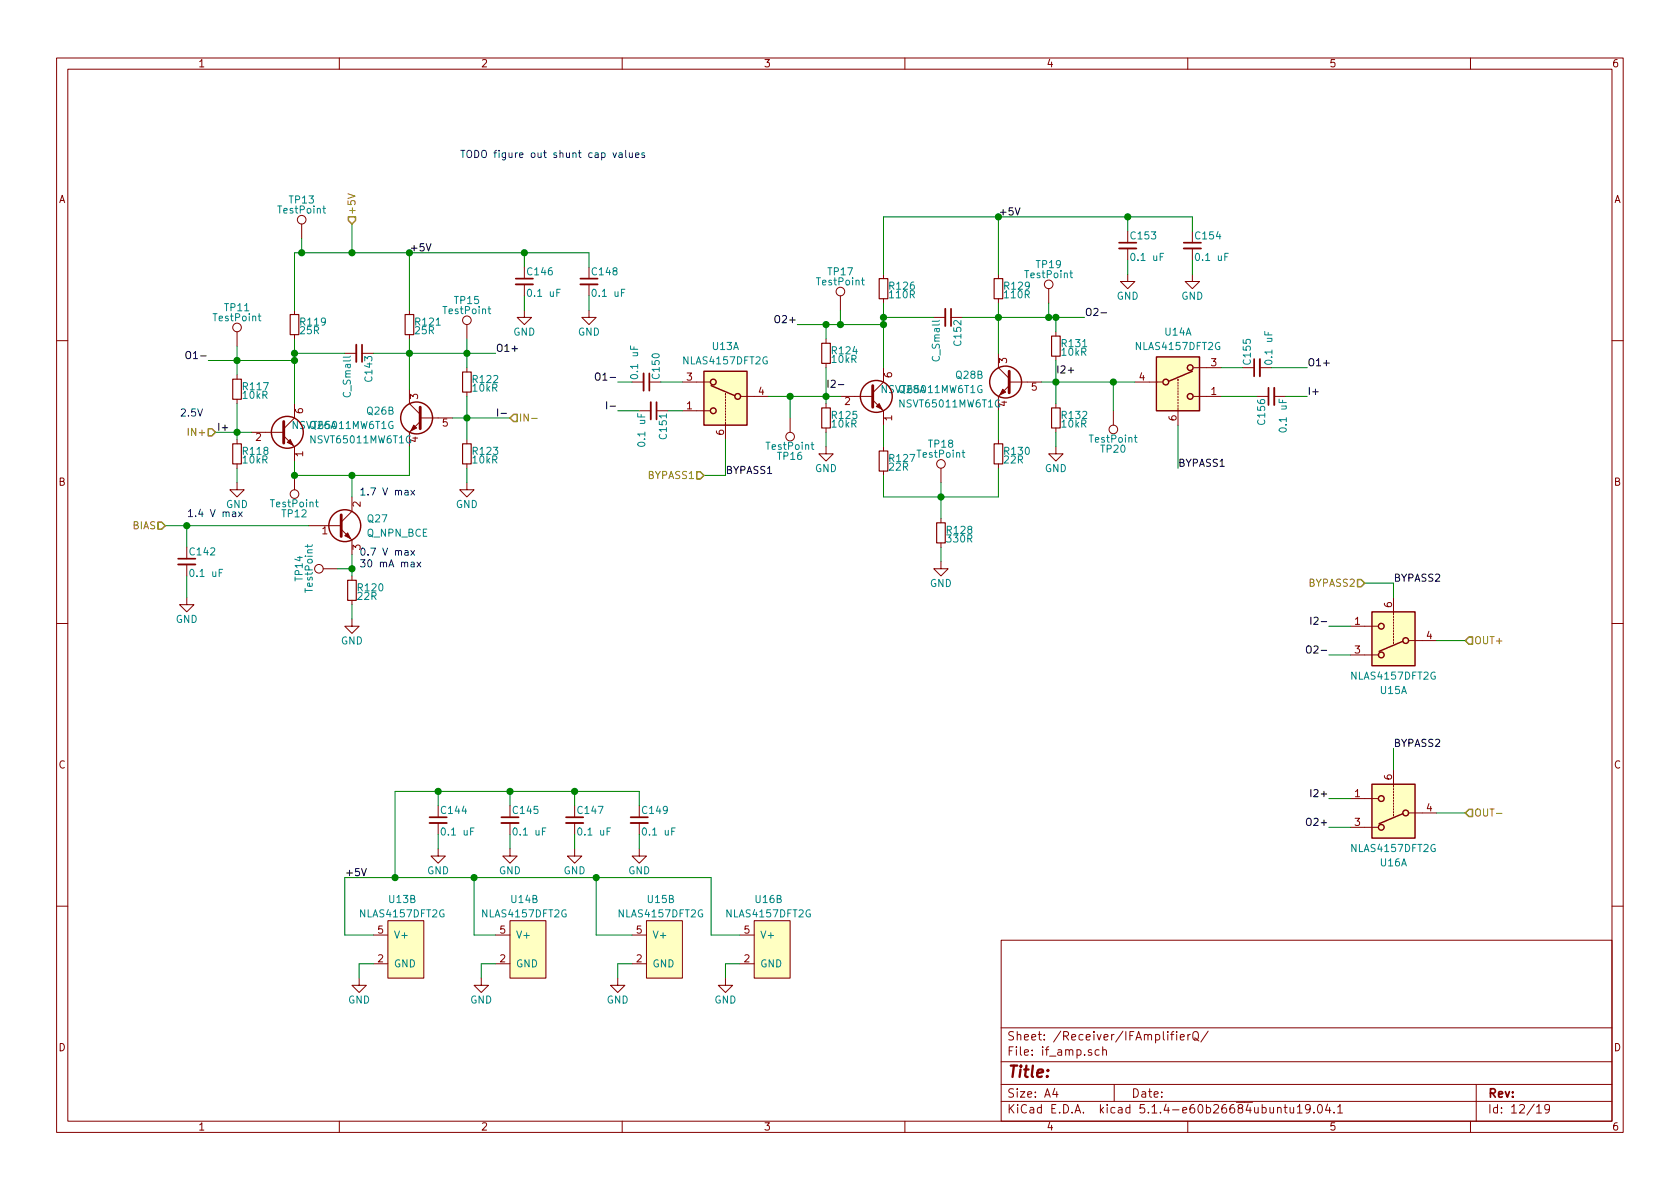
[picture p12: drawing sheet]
<svg xmlns="http://www.w3.org/2000/svg" width="297mm" height="210mm" viewBox="0 0 297 210" stroke-linecap="round" stroke-linejoin="round" font-family="sans-serif">
<g fill="none" stroke="#840000" stroke-width=".18">
<path d="M10 10.3h277v189.9h-277zM12 12.2h273v186.1h-273zM60 10.3v1.9M110 10.3v1.9M160 10.3v1.9M210 10.3v1.9M260 10.3v1.9M53.3 39.6v2.6M41.9 58.7v2.5M52.1 54.9v.7M52.1 59.2v.7M72.4 54.9v.7"/>
<path d="M72.4 59.2v.7M82.5 57.4v2.5M92.7 54.9v1.2h1.3l-1.3 1.3-1.3-1.3h1.3M92.7 47.2v2.1M92.7 50.3v2M104.1 54.9v1.2h1.3l-1.3 1.3-1.2-1.3h1.2M104.1 47.2v2.1M104.1 50.3v2M146 59.9v.8M148.6 52.3v2.6M156.2 48.5v.8M156.2 52.8v.8"/>
<path d="M165.1 56.1h2M168.1 56.1h2.1M176.5 48.5v.8M176.5 52.8v.8M185.4 51v2.6M186.7 58.7v.7M199.4 48.5v1.3h1.3l-1.3 1.2-1.3-1.2h1.3M199.4 40.9v2M199.4 43.9v2.1M210.8 48.5v1.3h1.3l-1.3 1.2-1.3-1.2h1.3M210.8 40.9v2M210.8 43.9v2.1"/>
<path d="M10 60.2h2M41.9 66.3v.8M41.9 70.6v.8M41.9 77.7v.8M44.4 76.4h5.8M50.2 77.1l1.9 1.9v2.5M52.1 71.4v2.5l-1.9 1.9M61 62.5h2M64 62.5h2M72.4 68.8v2.6l1.9 1.9M74.3 74.5l-1.9 1.9v2.6M74.3 73.9h5.7"/>
<path d="M82.5 65v.8M82.5 69.3v.8M82.5 77.7v.8M111.8 67.6h2M113 72.6h2.1M114.8 67.6h2M116.1 72.6h2M120.6 72.6h4.9M120.6 67.6h4.9M128.3 69.6v.2M128.3 70.1v.3M128.3 70.6v.3"/>
<path d="M128.3 71.1v.3M128.3 71.6v.3M128.3 72.1v.3M128.3 72.6v.3M128.3 73.1v.3M128.3 73.7v.2M128.3 74.2v.2M128.3 74.7v3M131.1 70.1h4.8M139.7 73.9v2.5M146 79v1.3h1.3l-1.3 1.2-1.2-1.2h1.2M146 64.3v.7"/>
<path d="M146 71.4v.7M146 75.7v.7M148.6 70.1h5.7M154.3 70.7l1.9 1.9v2.6M156.2 65v2.6l-1.9 1.9M156.2 79v.8M176.5 62.5v2.5l1.9 1.9M176.5 77.7v.8M178.4 68.2l-1.9 1.9v2.5M178.4 67.6h5.7M186.7 79v1.3h1.3l-1.3 1.2-1.3-1.2h1.3M186.7 63v.7"/>
<path d="M186.7 71.4v.7M186.7 75.7v.7M196.8 72.6v2.6M200.7 67.6h4.8M208.3 67.1v.2M208.3 67.6v.2M208.3 68.1v.2M208.3 68.6v.2M208.3 69.1v.2M208.3 69.6v.2M208.3 70.1v.3M208.3 70.6v.3"/>
<path d="M208.3 71.1v.3M208.3 71.6v.3M208.3 72.1v3.1M211.1 65h4.8M211.1 70.1h4.8M219.7 65h2M222.2 70.1h2.1M222.8 65h2M225.3 70.1h2M285 60.2h2M33 96.8v2M33 99.8v2"/>
<path d="M41.9 85.3v1.3h1.3l-1.3 1.3-1.3-1.3h1.3M41.9 82v.8M52.1 84.1v2.5M54.6 93h5.7M60.3 93.6l1.9 1.9v2.5M62.2 87.9v2.5l-1.9 1.9M82.5 85.3v1.3h1.3l-1.3 1.3-1.2-1.3h1.2M82.5 82v.8M156.2 83.3v.8M166.4 99.3v1.3h1.2l-1.2 1.2-1.3-1.2h1.3M166.4 82.8v2.5M166.4 91.7v.8"/>
<path d="M166.4 96v.8M176.5 82v.8M10 110.3h2M33 105.7v1.2h1.3l-1.3 1.3-1.3-1.3h1.3M57.1 100.6h2.6M62.2 109.5v1.2h1.3l-1.3 1.3-1.2-1.3h1.2M62.2 101.8v.8M62.2 106.2v.7M238.8 110.7h4.8M238.8 115.8h4.8M246.4 105.7v3M246.4 109v.2"/>
<path d="M246.4 109.5v.2M246.4 110v.2M246.4 110.5v.2M246.4 111v.2M246.4 111.5v.3M246.4 112v.3M246.4 112.5v.3M246.4 113v.3M246.4 113.5v.3M249.2 113.3h4.8M285 110.3h2M246.4 136.1v3.1"/>
<path d="M246.4 139.4v.3M246.4 139.9v.3M77.5 150.1v1.3h1.2l-1.2 1.2-1.3-1.2h1.3M77.5 142.5v2M77.5 145.5v2.1M90.2 150.1v1.3h1.2l-1.2 1.2-1.3-1.2h1.3M90.2 142.5v2M90.2 145.5v2.1M101.6 150.1v1.3h1.3l-1.3 1.2-1.3-1.2h1.3M101.6 142.5v2M101.6 145.5v2.1M113 150.1v1.3h1.3l-1.3 1.2-1.2-1.2h1.2"/>
<path d="M113 142.5v2M113 145.5v2.1M238.8 141.2h4.8M238.8 146.3h4.8M246.4 140.5v.2M246.4 141v.2M246.4 141.5v.2M246.4 142v.2M246.4 142.5v.2M246.4 143v.3M246.4 143.5v.3M246.4 144v.3"/>
<path d="M249.2 143.8h4.8M10 160.2h2M63.5 173v1.2h1.3l-1.3 1.3-1.3-1.3h1.3M66 170.4h2.6M66 165.3h2.6M68.6 162.8h6.3v10.2h-6.3zM85.1 173v1.2h1.3l-1.3 1.3-1.3-1.3h1.3M87.6 170.4h2.6M87.6 165.3h2.6M90.2 162.8h6.3v10.2h-6.3zM109.2 173v1.2h1.3l-1.3 1.3-1.3-1.3h1.3M111.8 170.4h2.5"/>
<path d="M111.8 165.3h2.5M114.3 162.8h6.3v10.2h-6.3zM128.3 173v1.2h1.2l-1.2 1.3-1.3-1.3h1.3M130.8 170.4h2.5M130.8 165.3h2.5M133.3 162.8h6.4v10.2h-6.4zM177 166.3h108v32h-108zM285 160.2h2M60 198.3v1.9M110 198.3v1.9M160 198.3v1.9M177 194.8h108"/>
<path d="M177 191.8h108M177 187.8h108M177 181.8h108M186.5 192.5l-.4 1h1M186.8 193v1M194.3 185.7l-.4-.1-.3 .3 .1 .6 .2 .1 .4-.1M195 185.7a.37 .37 0 0 1 .6 .1v.8M195 185.1v1.5M197 191.8v3M207 182.9h.5M207.5 182.4l-.3 .2v1.3M208.1 182.4v.2"/>
<path d="M208.1 182.9v1M208.7 183.4l.7-.1-.1-.3-.4-.1-.2 .2 .1 .7h.5M210 198.3v1.9M210 182.9v1M210.5 182.9l-.5 .3M211.1 182.5a.5 .5 0 0 1 .5 0 .5 .5 0 0 1 .3 .4v.5a.5 .5 0 0 1-.5 .5 .5 .5 0 0 1-.5-.5v-.5zM211.2 183.6l.8 .5M213.6 182.3l-1.3 2M225.9 196l.2-.2 .3 .1 .1 .9M227 195.8h.6M227.2 195.3v1.3l.4 .2M228.1 195.8l.1 .9 .3 .1 .2-.1"/>
<path d="M228.7 195.8v1M229.4 195.8l.4-.5v1.5M229.4 196.8h.8M231.6 196v.1a.48 .48 0 0 1-.7 .1l-.1-.2 .1-.6a.48 .48 0 0 1 .7 .1 1.27 1.27 0 0 1-.2 1.2l-.5 .1M232.3 196.7v.1M233.1 195.4l.2-.1a.8 .8 0 0 1 .5 .8 .8 .8 0 0 1-.5 .7 1 1 0 0 1-.2-1.4zM234.7 195.2l-.3 1.1h.9M235.1 195.8v1M235.9 196.7v.1M236.5 195.8l.4-.5v1.5M236.5 196.8h.9M260 198.3v1.9"/>
<path d="M261 191.8v6.5M271.7 195.8l.4-.5v1.5M271.7 196.8h.8M274 196l-.1 .1a.48 .48 0 0 1-.7 0v-.6a.48 .48 0 0 1 .7 0 1.27 1.27 0 0 1-.2 1.2l-.4 .1"/>
<circle cx="53.3" cy="38.9" r=".76"/>
<circle cx="41.9" cy="57.9" r=".76"/>
<circle cx="82.5" cy="56.6" r=".76"/>
<circle cx="148.6" cy="51.6" r=".76"/>
<circle cx="185.4" cy="50.3" r=".76"/>
<circle cx="139.7" cy="77.2" r=".76"/>
<circle cx="196.8" cy="75.9" r=".76"/>
<circle cx="52.1" cy="87.4" r=".76"/>
<circle cx="166.4" cy="82" r=".76"/>
<circle cx="56.4" cy="100.6" r=".76"/>
</g>
<g fill="none" stroke="#840000" stroke-width=".2">
<path d="M51.3 55.6h1.5v3.6h-1.5zM71.6 55.6h1.6v3.6h-1.6zM155.4 49.3h1.6v3.5h-1.6zM175.8 49.3h1.5v3.5h-1.5zM185.9 59.4h1.6v3.6h-1.6zM41.1 78.5h1.6v3.5h-1.6zM41.1 67.1h1.6v3.5h-1.6zM81.8 65.8h1.5v3.5h-1.5zM81.8 78.5h1.5v3.5h-1.5zM145.3 60.7h1.5v3.6h-1.5zM145.3 72.1h1.5v3.6h-1.5zM155.4 79.8h1.6v3.5h-1.6z"/>
<path d="M175.8 78.5h1.5v3.5h-1.5zM185.9 72.1h1.6v3.6h-1.6zM165.6 92.5h1.5v3.5h-1.5zM61.5 102.6h1.5v3.6h-1.5z"/>
</g>
<g fill="none" stroke="#840000" stroke-width=".33">
<path d="M91.2 50.3h3M102.6 50.3h3.1M167.1 54.6v3.1M197.9 43.9h3M209.3 43.9h3M63 61v3M113.8 66v3.1M115.1 71.1v3.1M222.8 63.5v3M225.3 68.6v3M31.5 99.8h3M75.9 145.5h3.1"/>
<path d="M88.6 145.5h3.1M100.1 145.5h3M111.5 145.5h3.1"/>
</g>
<g fill="none" stroke="#840000" stroke-width=".3">
<path d="M91.2 49.3h3M102.6 49.3h3.1M168.1 54.6v3.1M197.9 42.9h3M209.3 42.9h3M64 61v3M114.8 66v3.1M116.1 71.1v3.1M221.7 63.5v3M224.3 68.6v3M31.5 98.8h3M75.9 144.5h3.1"/>
<path d="M88.6 144.5h3.1M100.1 144.5h3M111.5 144.5h3.1"/>
</g>
<g fill="none" stroke="#008484" stroke-width=".18">
<path d="M57.1 36.8h.5M57.3 36.4v1.1l.3 .2M45.6 55.9h.5M45.8 55.5v1.1l.3 .1M86.3 54.6h.5M86.5 54.2v1.1l.3 .2M152.3 49.5h.5M152.5 49.1v1.1l.3 .2M189.2 48.3h.4M189.3 47.8v1.1l.3 .2M143.4 78.6h.5M143.6 78.2v1.1l.3 .2"/>
<path d="M170.3 79.6v1.1l.3 .2M200.6 77.4h.4M200.7 76.9v1.1l.3 .2M54.4 96.3v.5M55.2 96.3l-.2 .3h-1.1M55.8 88.8h.5M56 88.4v1.1l.3 .1M170.1 80h.5"/>
</g>
<g fill="#ffffc2" stroke="#ffffc2" stroke-width=".18">
<path d="M133.3 162.8h6.4v10.2h-6.4z"/>
<path d="M114.3 162.8h6.3v10.2h-6.3z"/>
<path d="M90.2 162.8h6.3v10.2h-6.3z"/>
<path d="M124.5 65.7h7.6v9.5h-7.6z"/>
<path d="M204.5 63.1h7.6v9.5h-7.6z"/>
<path d="M242.6 138.7h7.6v9.5h-7.6z"/>
<path d="M68.6 162.8h6.3v10.2h-6.3z"/>
<path d="M242.6 108.2h7.6v9.5h-7.6z"/>
</g>
<g fill="none" stroke="#840000" stroke-width=".25">
<path d="M124.5 65.7h7.6v9.5h-7.6zM125.7 68.2l4.2 1.8M204.5 63.1h7.6v9.5h-7.6zM210.8 65.7l-4.2 1.7M242.6 108.2h7.6v9.5h-7.6zM248 113.4l-4.2 1.8M242.6 138.7h7.6v9.5h-7.6zM248 143.9l-4.2 1.8"/>
<circle cx="50.8" cy="76.4" r="2.82"/>
<circle cx="73.7" cy="73.9" r="2.82"/>
<circle cx="126.1" cy="67.6" r=".51"/>
<circle cx="126.1" cy="72.6" r=".51"/>
<circle cx="130.4" cy="70.1" r=".51"/>
<circle cx="154.9" cy="70.1" r="2.82"/>
<circle cx="177.8" cy="67.6" r="2.82"/>
<circle cx="206.1" cy="67.6" r=".51"/>
<circle cx="210.4" cy="65" r=".51"/>
<circle cx="210.4" cy="70.1" r=".51"/>
<circle cx="61" cy="93" r="2.82"/>
<circle cx="244.2" cy="115.8" r=".51"/>
<circle cx="244.2" cy="110.7" r=".51"/>
<circle cx="248.5" cy="113.3" r=".51"/>
<circle cx="244.2" cy="141.2" r=".51"/>
<circle cx="244.2" cy="146.3" r=".51"/>
<circle cx="248.5" cy="143.8" r=".51"/>
</g>
<path d="M50.2 74.5v3.9M74.3 72v3.8M154.3 68.2v3.8M178.4 65.7v3.8M60.3 91.1v3.8" fill="none" stroke="#840000" stroke-width=".51"/>
<g fill="#840000" stroke="#840000" stroke-width=".18">
<path d="M177.3 68.8l.5 .5-1 .5z"/>
<path d="M154.9 71.9l.5-.5 .6 1z"/>
<path d="M73.2 75.2l.5 .5-1.1 .5z"/>
<path d="M51.3 77.7l.5 1-1-.5z"/>
<path d="M61 94.7l.5-.5 .5 1z"/>
</g>
<g fill="none" stroke="#008400" stroke-width=".18">
<path d="M62.2 39.6v5.1M176.5 38.3v10.2M199.4 38.3v2.6M52.1 59.9v11.5M53.3 42.2v2.5M72.4 44.7v10.2M72.4 59.9v8.9M82.5 59.9v5.1M92.7 44.7v2.5M92.7 52.3v2.6M104.1 47.2v-2.5h-52v10.2M104.1 52.3v2.6"/>
<path d="M141 57.4h15.2M146 57.4v2.5M148.6 54.9v2.5M156.2 56.1h8.9M156.2 53.6v11.4M170.2 56.1h21.6M176.5 53.6v8.9M185.4 53.6v2.5M186.7 56.1v2.6M199.4 46v2.5M210.8 40.9v-2.6h-54.6v10.2M210.8 46v2.5"/>
<path d="M36.8 63.7h15.3M38.1 76.4h6.3M41.9 61.2v5.1M41.9 71.4v6.3M52.1 62.5h8.9M66 62.5h21.6M72.4 79v5.1h-20.3v-2.6M80 73.9h10.2M82.5 70.1v7.6M109.2 72.6h3.8M109.2 67.6h2.6M116.8 67.6h3.8"/>
<path d="M118.1 72.6h2.5M128.3 77.7v6.4h-3.8M135.9 70.1h12.7M139.7 70.1v3.8M146 65v6.4M146 76.4v2.6M156.2 75.2v3.8M176.5 72.6v5.1M184.1 67.6h16.6M186.7 63.7v7.7M186.7 76.4v2.6M196.8 67.6v5"/>
<path d="M208.3 75.2v7.6M215.9 70.1h6.3M215.9 65h3.8M224.8 65h6.3M227.3 70.1h3.8M29.2 93h25.4M33 93v3.8M41.9 82.8v2.5M62.2 84.1v3.8M62.2 98v3.8M82.5 82.8v2.5M166.4 85.3v6.4"/>
<path d="M166.4 96.8v2.5M176.5 82.8v5.1h-20.3v-3.8M33 101.8v3.9M59.7 100.6h2.5M62.2 106.9v2.6M234.9 110.7h3.9M234.9 115.8h3.9M241.3 103.1h5.1v2.6M254 113.3h5.1M77.5 139.9v2.6M90.2 139.9v2.6M101.6 139.9v2.6"/>
<path d="M246.4 132.3v3.8M77.5 147.6v2.5M83.8 155.2v10.1h3.8M90.2 147.6v2.5M101.6 147.6v2.5M105.4 155.2v10.1h6.4M113 142.5v-2.6h-43.2v15.3M113 147.6v2.5M234.9 146.3h3.9M234.9 141.2h3.9M254 143.8h5.1M66 170.4h-2.5v2.6"/>
<path d="M66 165.3h-5v-10.1h64.7v10.1h5.1M87.6 170.4h-2.5v2.6M111.8 170.4h-2.6v2.6M130.8 170.4h-2.5v2.6"/>
</g>
<path d="M61.6 38.3h1.3v.7l-.7 .6-.6-.6zM36.8 75.8h.7l.6 .6-.6 .7h-.7zM90.8 73.3h.6v1.2h-.6l-.6-.6zM27.9 92.3h.7l.6 .7-.6 .6h-.7zM123.2 83.4h.6l.7 .7-.7 .6h-.6zM240 102.5h.7l.6 .6-.6 .7h-.7zM259.7 112.6h.6v1.3h-.6l-.6-.6zM259.7 143.1h.6v1.3h-.6l-.6-.6z" fill="none" stroke="#848400" stroke-width=".25"/>
<path d="M61.5 34.3l1.3 .4-1.3 .4M33.3 75.7v1.3M94 74h1M264.6 143.8h1" fill="none" stroke="#848400" stroke-width=".18"/>
<g fill="none" stroke="#000" stroke-width=".18">
<path d="M179.5 36.7l.4 1.3 .4-1.3M75.4 43.1l.4 1.3 .4-1.3M137.2 55.9l.1-.1a.44 .44 0 0 1 .5 .4v.7l-.2 .2-.4-.1a.93 .93 0 0 1 0-1.1zM194.7 55.3h1M33 62.2l.2-.1a.44 .44 0 0 1 .5 .5v.6l-.3 .2h-.4a.93 .93 0 0 1 0-1.2zM88 72.3v1.3M88.6 73.1h1M105.3 66.1l.3-.1a.44 .44 0 0 1 .5 .4l-.1 .7-.2 .1h-.4a1 1 0 0 1-.1-1.1zM107.3 71v1.3M107.9 71.8h.9M148.2 68h1M188.9 65.5h.9"/>
<path d="M231.1 114.4l.2-.2a.44 .44 0 0 1 .5 .4v.7l-.3 .2-.3-.1a1 1 0 0 1-.1-1zM231.8 109.1v1.3M232.3 109.3l.5-.2 .2 .4v.2l-.7 .7h.7M233.6 109.9h1M231.8 139.6v1.3M63.9 153.6l.4 1.3 .5-1.3M231.1 144.9l.2-.2a.44 .44 0 0 1 .5 .4v.7l-.3 .2-.3-.1a1 1 0 0 1-.1-1z"/>
</g>
<g fill="none" stroke="#0000c2" stroke-width=".18">
<path d="M108.4 27l.3 .9 .3-.9M109.5 27.1h.5v.8M110 27.3l-.4 .1-.2 .2 .2 .3 .4-.1M110.6 26.6v1.1l.2 .2M111.3 27v.8l.3 .1 .2-.2M111.8 27v.9M112.4 27.4l.6-.1-.1-.2-.4-.1-.1 .2v.6h.5M113.9 27.1l-.3-.1-.1 .2v.2l.4 .1v.3h-.4M41.1 90.6h.5l.1 .8M41.7 90.8l-.5 .1-.1 .2v.2h.6M42.2 90.5l.6 .9M42.8 90.5l-.6 .9"/>
<path d="M71.6 97.4h.5l.1 .8M71.6 86.8h.5l.1 .7M72.2 97.7h-.5l-.1 .2v.2h.6M72.2 87l-.5 .1-.1 .1v.3h.6M72.6 97.4l.7 .8M72.6 86.7l.7 .8M72.7 99.5h.5v.7M73.2 99.7l-.4 .1-.2 .1 .1 .3h.5M73.3 97.4l-.7 .8M73.3 86.7l-.7 .8M73.7 99.4l.7 .8M74.4 99.4l-.7 .8"/>
</g>
<g fill="#008400" stroke="#008400" stroke-width=".25">
<circle cx="199.4" cy="38.3" r=".51"/>
<circle cx="52.1" cy="62.5" r=".51"/>
<circle cx="92.7" cy="44.7" r=".51"/>
<circle cx="176.5" cy="38.3" r=".51"/>
<circle cx="72.4" cy="44.7" r=".51"/>
<circle cx="62.2" cy="44.7" r=".51"/>
<circle cx="82.6" cy="62.5" r=".51"/>
<circle cx="41.9" cy="76.4" r=".51"/>
<circle cx="41.9" cy="63.7" r=".51"/>
<circle cx="156.2" cy="56.1" r=".51"/>
<circle cx="62.2" cy="84.1" r=".51"/>
<circle cx="52.1" cy="63.7" r=".51"/>
<circle cx="72.4" cy="62.5" r=".51"/>
<circle cx="82.6" cy="73.9" r=".51"/>
<circle cx="196.9" cy="67.6" r=".51"/>
<circle cx="52.1" cy="84.1" r=".51"/>
<circle cx="53.3" cy="44.7" r=".51"/>
<circle cx="77.5" cy="139.9" r=".51"/>
<circle cx="90.2" cy="139.9" r=".51"/>
<circle cx="148.6" cy="57.4" r=".51"/>
<circle cx="101.6" cy="139.9" r=".51"/>
<circle cx="69.9" cy="155.2" r=".51"/>
<circle cx="185.4" cy="56.1" r=".51"/>
<circle cx="105.4" cy="155.2" r=".51"/>
<circle cx="83.8" cy="155.2" r=".51"/>
<circle cx="146.1" cy="70.1" r=".51"/>
<circle cx="139.7" cy="70.1" r=".51"/>
<circle cx="33" cy="93" r=".51"/>
<circle cx="62.2" cy="100.6" r=".51"/>
<circle cx="186.7" cy="56.1" r=".51"/>
<circle cx="146.1" cy="57.4" r=".51"/>
<circle cx="186.7" cy="67.6" r=".51"/>
<circle cx="176.5" cy="56.1" r=".51"/>
<circle cx="156.2" cy="57.4" r=".51"/>
<circle cx="166.4" cy="87.9" r=".51"/>
</g>
<text font-size="2.8" fill="#840000" x="178" y="190.5">Title:</text>
<g font-size="2.1" fill="#840000">
<text x="178" y="184">Sheet: /Receiver/IFAmplifierQ/</text>
<text x="178" y="186.7">File: if_amp.sch</text>
<text x="178" y="196.9">KiCad E.D.A. kicad 5.1.4-e60b26684ubuntu19.04.1</text>
<text x="178" y="194.1">Size: A4</text>
<text x="200" y="194.1">Date:</text>
<text x="263" y="194.1">Rev:</text>
<text x="263" y="196.9">Id: 12/19</text>
</g>
<g font-size="1.8" fill="#840000">
<text x="35" y="11.9">1</text>
<text x="85" y="11.9">2</text>
<text x="135" y="11.9">3</text>
<text x="185" y="11.9">4</text>
<text x="235" y="11.9">5</text>
<text x="285" y="11.9">6</text>
<text x="10.4" y="35.9">A</text>
<text x="285.4" y="35.9">A</text>
<text x="178.1" y="64.2" transform="rotate(-90 178.1 64.2)">3</text>
<text x="214.1" y="64.8">3</text>
<text x="73.9" y="70.6" transform="rotate(-90 73.9 70.6)">3</text>
<text x="121.4" y="67.3">3</text>
<text x="134.1" y="69.8">4</text>
<text x="149.4" y="71.6">2</text>
<text x="157.7" y="66.8" transform="rotate(-90 157.7 66.8)">6</text>
<text x="178.1" y="71.9" transform="rotate(-90 178.1 71.9)">4</text>
<text x="182.4" y="69.1">5</text>
<text x="201.4" y="67.3">4</text>
<text x="214.1" y="69.8">1</text>
<text x="45.2" y="78">2</text>
<text x="53.6" y="73.1" transform="rotate(-90 53.6 73.1)">6</text>
<text x="78.3" y="75.4">5</text>
<text x="121.4" y="72.4">1</text>
<text x="128" y="76.9" transform="rotate(-90 128 76.9)">6</text>
<text x="157.7" y="74.4" transform="rotate(-90 157.7 74.4)">1</text>
<text x="208" y="74.4" transform="rotate(-90 208 74.4)">6</text>
<text x="53.6" y="80.7" transform="rotate(-90 53.6 80.7)">1</text>
<text x="73.9" y="78.2" transform="rotate(-90 73.9 78.2)">4</text>
<text x="10.4" y="85.9">B</text>
<text x="63.8" y="89.6" transform="rotate(-90 63.8 89.6)">2</text>
<text x="285.4" y="85.9">B</text>
<text x="57" y="94.5">1</text>
<text x="63.8" y="97.3" transform="rotate(-90 63.8 97.3)">3</text>
<text x="246.1" y="107.4" transform="rotate(-90 246.1 107.4)">6</text>
<text x="239.5" y="110.5">1</text>
<text x="252.2" y="113">4</text>
<text x="239.5" y="115.6">3</text>
<text x="10.4" y="135.9">C</text>
<text x="246.1" y="137.9" transform="rotate(-90 246.1 137.9)">6</text>
<text x="285.4" y="135.9">C</text>
<text x="239.5" y="141">1</text>
<text x="252.2" y="143.5">4</text>
<text x="239.5" y="146">3</text>
<text x="66.8" y="165.1">5</text>
<text x="88.4" y="165.1">5</text>
<text x="112.5" y="165.1">5</text>
<text x="131.6" y="165.1">5</text>
<text x="66.8" y="170.2">2</text>
<text x="88.4" y="170.2">2</text>
<text x="112.5" y="170.2">2</text>
<text x="131.6" y="170.2">2</text>
<text x="10.4" y="185.9">D</text>
<text x="285.4" y="185.9">D</text>
<text x="35" y="199.9">1</text>
<text x="85" y="199.9">2</text>
<text x="135" y="199.9">3</text>
<text x="185" y="199.9">4</text>
<text x="235" y="199.9">5</text>
<text x="285" y="199.9">6</text>
</g>
<g font-size="1.8" fill="#0000c2">
<text x="81.3" y="27.9">TODO figure out shunt cap values</text>
<text x="31.7" y="73.7">2.5V</text>
<text x="63.5" y="87.6">1.7 V max</text>
<text x="33" y="91.4">1.4 V max</text>
<text x="63.5" y="98.3">0.7 V max</text>
<text x="63.5" y="100.3">30 mA max</text>
</g>
<g font-size="1.8" fill="#008484">
<text x="51.2" y="36">TP13</text>
<text x="49.3" y="37.8">TestPoint</text>
<text x="183.3" y="47.4">TP19</text>
<text x="200.1" y="42.3">C153</text>
<text x="200.3" y="46.1">0.1 uF</text>
<text x="211.5" y="42.3">C154</text>
<text x="211.7" y="46.1">0.1 uF</text>
<text x="80.4" y="53.8">TP15</text>
<text x="93.4" y="48.7">C146</text>
<text x="93.6" y="52.5">0.1 uF</text>
<text x="104.8" y="48.7">C148</text>
<text x="105" y="52.5">0.1 uF</text>
<text x="144.6" y="50.5">TestPoint</text>
<text x="146.5" y="48.7">TP17</text>
<text x="157.4" y="51.2">R126</text>
<text x="157.4" y="52.8">110R</text>
<text x="177.7" y="51.2">R129</text>
<text x="177.7" y="52.8">110R</text>
<text x="181.4" y="49.2">TestPoint</text>
<text x="197.4" y="53">GND</text>
<text x="208.9" y="53">GND</text>
<text x="37.9" y="56.8">TestPoint</text>
<text x="39.8" y="55">TP11</text>
<text x="53.1" y="59.1">25R</text>
<text x="53.2" y="57.6">R119</text>
<text x="73.4" y="59.1">25R</text>
<text x="73.6" y="57.6">R121</text>
<text x="78.5" y="55.5">TestPoint</text>
<text x="90.8" y="59.4">GND</text>
<text x="102.2" y="59.4">GND</text>
<text x="206" y="59.4">U14A</text>
<text x="121" y="64.4">NLAS4157DFT2G</text>
<text x="126" y="61.9">U13A</text>
<text x="147.1" y="64.2">10kR</text>
<text x="147.2" y="62.7">R124</text>
<text x="166.2" y="63.7" transform="rotate(-90 166.2 63.7)">C_Small</text>
<text x="170" y="61" transform="rotate(-90 170 61)">C152</text>
<text x="187.8" y="62.9">10kR</text>
<text x="187.9" y="61.4">R131</text>
<text x="201" y="61.9">NLAS4157DFT2G</text>
<text x="221.2" y="64.3" transform="rotate(-90 221.2 64.3)">C155</text>
<text x="225" y="64.1" transform="rotate(-90 225 64.1)">0.1 uF</text>
<text x="43" y="70.5">10kR</text>
<text x="43.1" y="69">R117</text>
<text x="62" y="70.1" transform="rotate(-90 62 70.1)">C_Small</text>
<text x="65.8" y="67.4" transform="rotate(-90 65.8 67.4)">C143</text>
<text x="83.6" y="69.3">10kR</text>
<text x="83.7" y="67.7">R122</text>
<text x="112.8" y="66.6" transform="rotate(-90 112.8 66.6)">0.1 uF</text>
<text x="116.6" y="66.9" transform="rotate(-90 116.6 66.9)">C150</text>
<text x="156.2" y="69.5">NSVT65011MW6T1G</text>
<text x="158.9" y="69.5">Q28A</text>
<text x="169.1" y="67">Q28B</text>
<text x="52.1" y="75.9">NSVT65011MW6T1G</text>
<text x="54.8" y="75.9">Q26A</text>
<text x="64.9" y="73.3">Q26B</text>
<text x="117.9" y="77.5" transform="rotate(-90 117.9 77.5)">C151</text>
<text x="147.1" y="75.6">10kR</text>
<text x="147.2" y="74.1">R125</text>
<text x="159.3" y="72.1">NSVT65011MW6T1G</text>
<text x="187.8" y="75.6">10kR</text>
<text x="187.9" y="74.1">R132</text>
<text x="223.7" y="75" transform="rotate(-90 223.7 75)">C156</text>
<text x="227.5" y="76.1" transform="rotate(-90 227.5 76.1)">0.1 uF</text>
<text x="43" y="82">10kR</text>
<text x="43.1" y="80.4">R118</text>
<text x="55.2" y="78.4">NSVT65011MW6T1G</text>
<text x="83.6" y="82">10kR</text>
<text x="83.7" y="80.4">R123</text>
<text x="114.1" y="78.6" transform="rotate(-90 114.1 78.6)">0.1 uF</text>
<text x="135.7" y="79.5">TestPoint</text>
<text x="137.6" y="81.3">TP16</text>
<text x="144.1" y="83.5">GND</text>
<text x="157.3" y="83.2">22R</text>
<text x="157.4" y="81.7">R127</text>
<text x="162.4" y="80.9">TestPoint</text>
<text x="164.3" y="79.2">TP18</text>
<text x="177.6" y="82">22R</text>
<text x="177.7" y="80.4">R130</text>
<text x="184.7" y="83.5">GND</text>
<text x="192.8" y="78.3">TestPoint</text>
<text x="194.7" y="80.1">TP20</text>
<text x="40" y="89.8">GND</text>
<text x="48" y="89.7">TestPoint</text>
<text x="80.6" y="89.8">GND</text>
<text x="49.9" y="91.5">TP12</text>
<text x="64.9" y="94.9">Q_NPN_BCE</text>
<text x="65" y="92.4">Q27</text>
<text x="167.5" y="94.4">R128</text>
<text x="167.5" y="95.9">330R</text>
<text x="33.7" y="98.2">C142</text>
<text x="33.9" y="102">0.1 uF</text>
<text x="53.5" y="102.7" transform="rotate(-90 53.5 102.7)">TP14</text>
<text x="55.3" y="104.6" transform="rotate(-90 55.3 104.6)">TestPoint</text>
<text x="63.3" y="106.1">22R</text>
<text x="63.4" y="104.6">R120</text>
<text x="164.4" y="103.8">GND</text>
<text x="31.1" y="110.2">GND</text>
<text x="60.3" y="114">GND</text>
<text x="239.1" y="120.2">NLAS4157DFT2G</text>
<text x="244.1" y="122.7">U15A</text>
<text x="78.1" y="143.9">C144</text>
<text x="90.8" y="143.9">C145</text>
<text x="102.3" y="143.9">C147</text>
<text x="113.7" y="143.9">C149</text>
<text x="78.4" y="147.7">0.1 uF</text>
<text x="91.1" y="147.7">0.1 uF</text>
<text x="102.5" y="147.7">0.1 uF</text>
<text x="113.9" y="147.7">0.1 uF</text>
<text x="75.5" y="154.6">GND</text>
<text x="88.2" y="154.6">GND</text>
<text x="99.6" y="154.6">GND</text>
<text x="111.1" y="154.6">GND</text>
<text x="239.1" y="150.7">NLAS4157DFT2G</text>
<text x="244.1" y="153.2">U16A</text>
<text x="68.9" y="159.7">U13B</text>
<text x="90.4" y="159.7">U14B</text>
<text x="114.6" y="159.7">U15B</text>
<text x="133.6" y="159.7">U16B</text>
<text x="63.9" y="162.2">NLAS4157DFT2G</text>
<text x="69.6" y="166">V+</text>
<text x="85.4" y="162.2">NLAS4157DFT2G</text>
<text x="91.2" y="166">V+</text>
<text x="109.6" y="162.2">NLAS4157DFT2G</text>
<text x="115.3" y="166">V+</text>
<text x="128.6" y="162.2">NLAS4157DFT2G</text>
<text x="134.4" y="166">V+</text>
<text x="69.6" y="171.1">GND</text>
<text x="91.2" y="171.1">GND</text>
<text x="115.3" y="171.1">GND</text>
<text x="134.4" y="171.1">GND</text>
<text x="61.5" y="177.5">GND</text>
<text x="83.1" y="177.5">GND</text>
<text x="107.3" y="177.5">GND</text>
<text x="126.3" y="177.5">GND</text>
</g>
<g font-size="1.8" fill="#848400">
<text x="62.9" y="38.1" transform="rotate(-90 62.9 38.1)">+5V</text>
<text x="33.8" y="77.1">IN+</text>
<text x="91.7" y="74.5">IN-</text>
<text x="114.7" y="84.7">BYPASS1</text>
<text x="23.5" y="93.6">BIAS</text>
<text x="231.5" y="103.8">BYPASS2</text>
<text x="260.6" y="113.9">OUT+</text>
<text x="260.6" y="144.4">OUT-</text>
</g>
<g font-size="1.8">
<text x="176.5" y="38.1">+5V</text>
<text x="72.4" y="44.4">+5V</text>
<text x="137.6" y="57.1">O2+</text>
<text x="191.8" y="55.9">O2-</text>
<text x="33.9" y="63.5">O1-</text>
<text x="87.6" y="62.2">O1+</text>
<text x="231.1" y="64.8">O1+</text>
<text x="106.3" y="67.3">O1-</text>
<text x="146" y="68.6">I2-</text>
<text x="186.7" y="66">I2+</text>
<text x="231.1" y="69.8">I+</text>
<text x="39.1" y="76.2">I+</text>
<text x="128.3" y="83.8">BYPASS1</text>
<text x="208.3" y="82.5">BYPASS1</text>
<text x="246.4" y="102.9">BYPASS2</text>
<text x="232" y="115.6">O2-</text>
<text x="246.4" y="132.1">BYPASS2</text>
<text x="232.4" y="141">I2+</text>
<text x="231.5" y="146">O2+</text>
<text x="61" y="154.9">+5V</text>
</g>
</svg>
